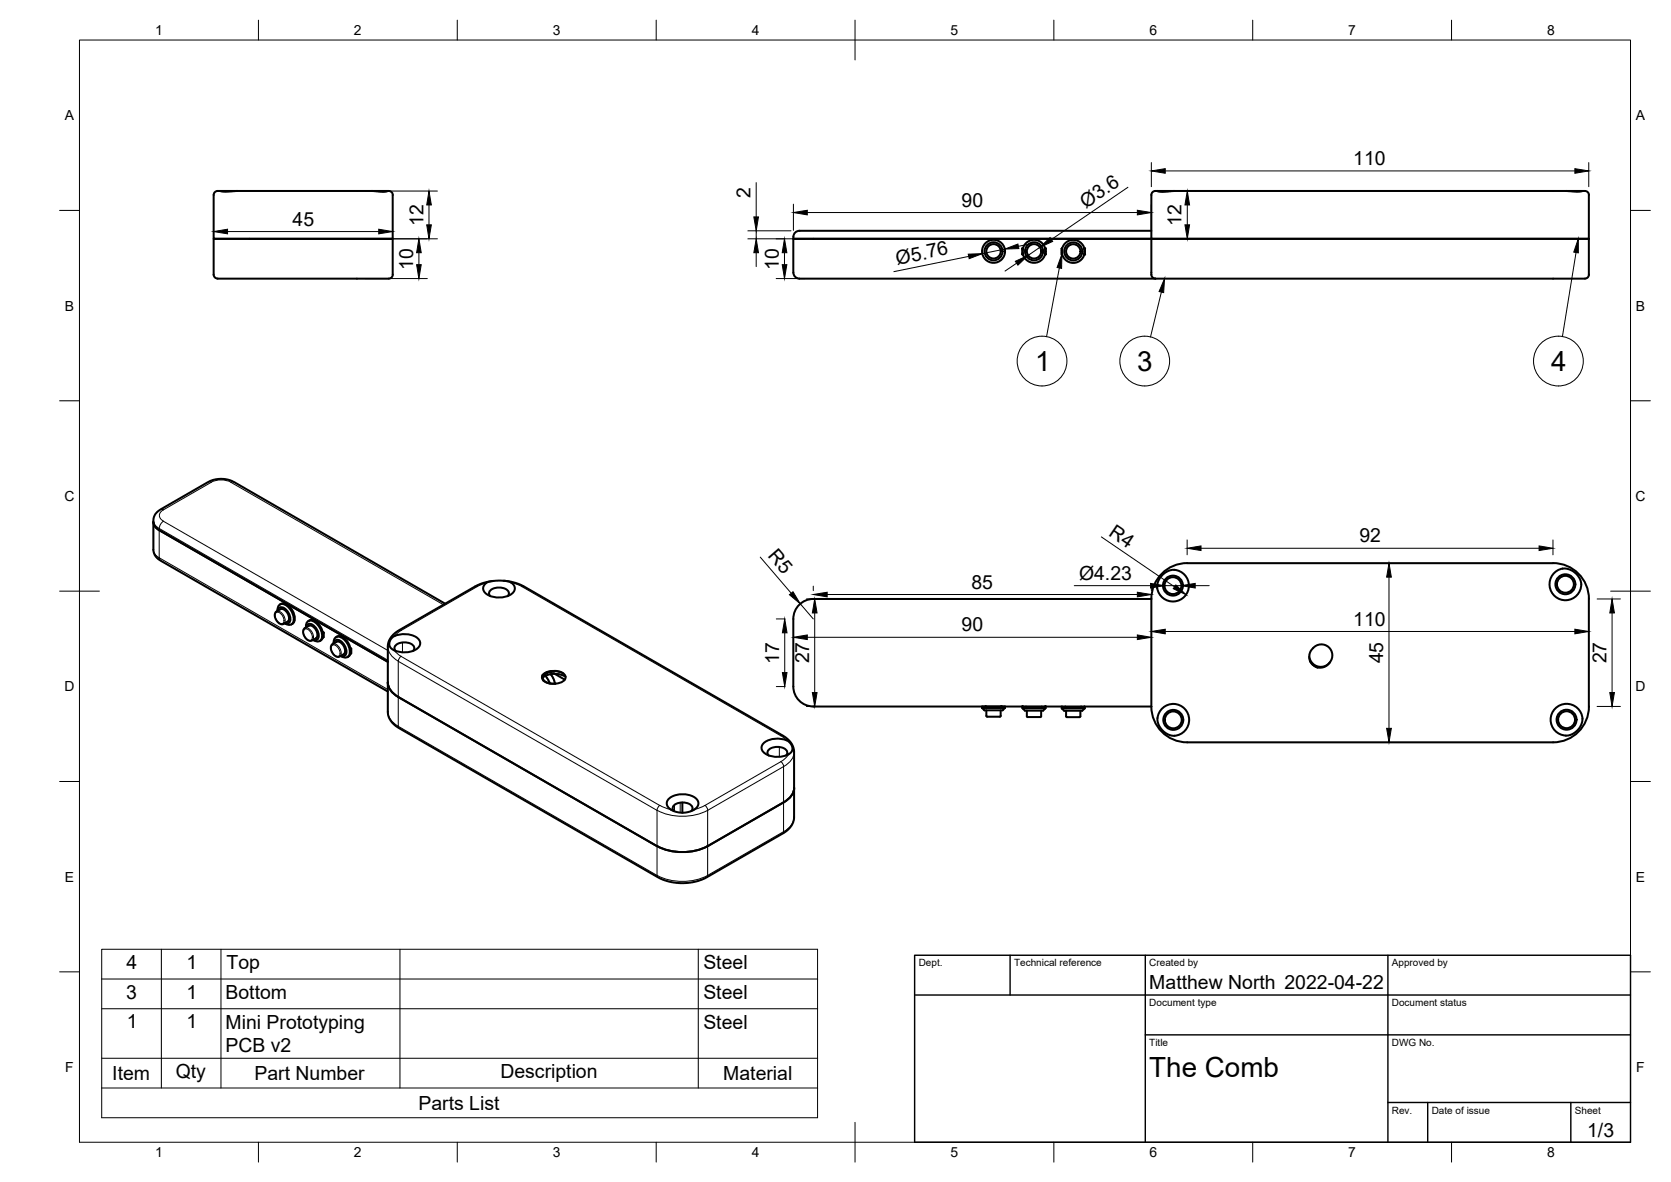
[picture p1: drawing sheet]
<svg xmlns="http://www.w3.org/2000/svg" width="420mm" height="297mm" viewBox="0 0 420 297" stroke-linecap="round" stroke-linejoin="round" font-family="sans-serif">
<!-- layer: Visible -->
<g fill="none" stroke="#000" stroke-width=".51">
<path d="M53.7 49v11h45v-11M54.7 48l1.8 .2 2.9-.2h34.3l2.3 .2 1.4-.2M54.7 48a1.01 1.01 0 0 0-1 1M55.4 48h4.2M93.4 48h4M97.4 48h.4a1.01 1.01 0 0 1 1 1M199.5 59.5v.5h90v9a1.01 1.01 0 0 0 1 1M289.5 49v11h110v-11M289.5 58h-87.5a2.28 2.28 0 0 0-2.4 1l-.1 .5M291 48h4.3M393.7 48h4.2M397.9 48l-1.1 .2-2.8-.2h-98.9l-2.7 .2-1.4-.2a1.3 1.3 0 0 0-1.5 1"/>
<path d="M397.9 48a1.35 1.35 0 0 1 1.6 1M54.7 70a1.01 1.01 0 0 1-1-1v-9h45v9a1.39 1.39 0 0 1-1.6 1h-42.4M199.5 68.5v-8.5h200v9M199.5 68.5a1.74 1.74 0 0 0 2.2 1.5h88.8M257.1 62.8v-.4v1.5v-.3M262.8 62.8l.1-.4v1.5l-.1-.3M267 62.6v-.1v1.4v-.2M272.7 62.6v-.1v1.4v-.2M399.5 69a1.56 1.56 0 0 1-1.9 1h-107.1M38.6 131.2a2.42 2.42 0 0 0 1.4 2l57.5 33.1M38.6 131.2v7.3l.3 .9 .9 1.1 57.7 33.3M38.6 131.2l.2-1.6 1-1.2 12.6-7.3 1.1-.5 1.2-.2 2.7 .2 1.4 .5 53.1 30.6"/>
<path d="M70.3 152a2.44 2.44 0 0 1 3 1.6 2.44 2.44 0 0 1-.2 3.4 1.76 1.76 0 0 1-1.5-.4 1.1 1.1 0 0 0 1.3-.3 1.1 1.1 0 0 0 .1-1.3l-.4-1a1.97 1.97 0 0 0-2.4-1.3l-.4 .8v-.8zM70.4 151.9a1.71 1.71 0 0 1 2.4 .5 3.6 3.6 0 0 1 1 4.1l-.3 .3M70.5 153.1a2.09 2.09 0 0 1 1.8 3.1l-1.5 .7-.7-.3-.6-.7-.4-1.1 .1-.8 1.3-.9M73.5 156.8l-.2 .1M76.4 158.1l1.2-.8a2.09 2.09 0 0 1 1.8 3.1l-1.2 .7-1-.4-.9-1.3-.1-.9zM76.9 157.7a1.1 1.1 0 0 1 .9-1 1.1 1.1 0 0 1 1.2 .6l.7 .9a1.97 1.97 0 0 1-.1 2.6h-.9a1.37 1.37 0 0 0 1.8 .2 1.37 1.37 0 0 0 .5-1.7 3.6 3.6 0 0 0-3.2-3.3 1.44 1.44 0 0 0-.9 1.7M77.5 156.1a1.69 1.69 0 0 1 2.4 .5 3.6 3.6 0 0 1 1.1 4.1l-.6 .4M81.3 159v1.2zM81.3 159v1.2M122.2 146.5a1.7 1.7 0 0 0-.7 1.8 1.7 1.7 0 0 0 1.4 1.3 5.6 5.6 0 0 0 6.3-.9 1.75 1.75 0 0 0-.9-2.4l-1.5-.3-2.1-.1-1.6 .2-.9 .4M123.3 149.8a1.25 1.25 0 0 1-.1-1.4 1.25 1.25 0 0 1 1.2-.6 2.88 2.88 0 0 1 3.6 1.2l-.3 .8M126.6 146l2.9 .5 2.1 .8 66.4 38.4 1.1 1.3 .6 1.8v16.8l-.4 1.4-.7 1.1-1.5 1.2-20.2 11.6-1.9 .6-2 .4h-2.9l-2-.4-2.5-1-66.1-38.1-1.5-1.6-.5-1.6v-17l.2-.9 .6-1.1 1.7-1.6 19.8-11.4 2.5-.9 1.8-.3"/>
<path d="M289.5 150.5a9 9 0 0 1 9-9h92a9 9 0 0 1 9 9M295.3 143.2a4 4 0 0 1 3.7 4.4 4 4 0 0 1-4.5 3.6 4 4 0 0 1-3.4-4.7l.6-1.3 .9-1 1.3-.8 1.4-.2M392.9 142.9a4 4 0 0 0-3.3 4.7 4 4 0 0 0 4.8 3.2 4 4 0 0 0 3-4.9l-.7-1.3-1.2-1-1.3-.6-1.3-.1M399.5 150.5v27.1M81.3 160.2h.1M83.4 162.1l1.2-.8a2.09 2.09 0 0 1 1.8 3.1l-1.4 .7-.9-.4-.8-1.2-.1-.9zM83.9 161.4v.3M83.9 161.4a1.33 1.33 0 0 1 .8-1.4 1.33 1.33 0 0 1 1.6 .5 3.6 3.6 0 0 1 1.3 4.5 1.31 1.31 0 0 1-1.7 0M83.9 161.7a1.1 1.1 0 0 1 .9-1 1.1 1.1 0 0 1 1.2 .6l.6 .9a1.97 1.97 0 0 1 0 2.7l-.9-.1 .2 .2M84.5 160.1a1.69 1.69 0 0 1 2.3 .5 3.6 3.6 0 0 1 1.1 4.1l-.3 .3M87.6 165l-.2 .1M88.3 163v1.2z"/>
<path d="M88.3 163h.1M88.3 164.2h.1M88.3 163v1.2M97.5 171.5a4.4 4.4 0 0 0 2.7 3.6M99.1 163.4a5.6 5.6 0 0 0 6.3-1 1.85 1.85 0 0 0-1.3-2.6 5.7 5.7 0 0 0-5.3 .3l-.7 .8-.2 1 .4 .9 .8 .6M99.5 163.6a1.25 1.25 0 0 1-.1-1.4 1.25 1.25 0 0 1 1.2-.6 2.88 2.88 0 0 1 3.6 1.2l-.3 .8M100.1 175.2l65.1 37.4M136.3 170.3l.3-.8 .8-.5 .9-.2 1.2-.1-1.3 .2-.9 .3-.6 .5-.2 .6 .2 .6 .9 .6 .9 .3h1.2M136.4 169.6a1.3 1.3 0 0 0 .7 1.8l1.2 .4h1.4M136.7 170.1l-.2 .2M137.2 169.8l1.1 2M138.4 169.4l.8 1.3 .3 1.1"/>
<path d="M139.3 168.6l-1.8 .3-1.1 .7M139.3 168.6l.9 .1 1.3 .5M139.3 168.6a2.66 2.66 0 0 1 2.9 1.5 2.2 2.2 0 0 1-2.5 1.7M139.5 169.3l2.5 1.5M139.5 168.7l-1 .1-1.3 .4M142.2 170.1a5.6 5.6 0 0 0-5.6 0M204.5 177.5a5 5 0 0 1-5-5v-17a5 5 0 0 1 5-5h85v27.1h-85M246.9 177.9h5.8M246.9 177.9v-.3h5.8v.3M246.9 177.9l.6 .6h4.6l.6-.6M248 178.5v1.4l.2 .2M251.6 178.5v1.4a3 3 0 0 1-2.2 .2h-1.2"/>
<path d="M257.1 178h5.8M257.1 178v-.4h5.8v.4M257.1 178l.6 .6h4.6l.6-.6M258 177.6h.1M258.2 178.6v1.4M258.2 180l.2 .2M261.8 178.6v1.4M261.8 180a3.2 3.2 0 0 1-2.2 .2h-1.2M262 177.6h.1M267 177.6h.1M267 178h5.7M267 178v-.3h5.7v.3"/>
<path d="M267 178l.6 .6h4.5l.6-.6M267.9 177.6v.1M268.1 180a2.87 2.87 0 0 0 2.1 .2 1.41 1.41 0 0 0 1.5-.2M268.1 178.6v1.4M271.7 178.6v1.4M271.8 177.6v.1M272.7 177.6h.1M289.5 177.5a9 9 0 0 0 9 9h92a9 9 0 0 0 9-9M329.2 165.1l.7 1.4 .7 .6 .7 .4 1 .1 .7-.2 1.3-.9M329.4 166.1l.6 .8 1.3 .8M329.4 166.1l-.2-1.4 .4-1.2a3.3 3.3 0 0 1 3.9-1.3 2.76 2.76 0 0 1 .9 4.3M329.4 166.1l.8 1 1.1 .6"/>
<path d="M334.3 166.5l-1.2 1-.8 .3-1-.1M193.3 189.9a1.25 1.25 0 0 1-.1-1.4 1.25 1.25 0 0 1 1.2-.7 2.88 2.88 0 0 1 3.6 1.3l-.3 .8M198.3 189.5a5.7 5.7 0 0 1-6.5-.7 1.74 1.74 0 0 1 1.1-2.6 5.5 5.5 0 0 1 5.3 .1l.7 .7 .4 1-.2 .9-.8 .7M199.7 198a4.4 4.4 0 0 1-2.7 3.6M295.3 184.9l-1.1-.2-1.5-.7-1.1-1.3-.5-1.4a4 4 0 0 1 3.6-4.4 4 4 0 0 1 4.4 3.7 4 4 0 0 1-3.8 4.3M393.7 184.9a4 4 0 0 1-3.9-4.5 4 4 0 0 1 4.7-3.5 4 4 0 0 1 3.2 4.9l-.7 1.3-.9 .9-1.2 .7-1.2 .2M165.2 212.6a14.1 14.1 0 0 0 12.8 0M168.7 203.4a1.7 1.7 0 0 1-1.1-1.6 1.7 1.7 0 0 1 1.2-1.6 5.7 5.7 0 0 1 6.6 .9 1.84 1.84 0 0 1-1 2.4l-1.4 .6-1.7 .1-1.3-.2-1.3-.5M169.5 203.8a1.25 1.25 0 0 1-.2-1.3 1.25 1.25 0 0 1 1.2-.7 2.87 2.87 0 0 1 3.6 1.3l-.3 .7M171.6 201.7v2.5M197 201.6l-19.1 11"/>
<circle cx="249.8" cy="63.2" r="2.28"/>
<circle cx="249.8" cy="63.2" r="2.89"/>
<circle cx="249.8" cy="63.2" r="1.81"/>
<circle cx="260" cy="63.2" r="2.28"/>
<circle cx="260" cy="63.2" r="2.89"/>
<circle cx="260" cy="63.2" r="1.81"/>
<circle cx="269.9" cy="63.2" r="2.28"/>
<circle cx="269.9" cy="63.2" r="2.89"/>
<circle cx="269.9" cy="63.2" r="1.81"/>
<circle cx="294.9" cy="147.2" r="2.51"/>
<circle cx="294.9" cy="147.2" r="2.13"/>
<circle cx="393.6" cy="146.8" r="2.51"/>
<circle cx="393.6" cy="146.8" r="2.13"/>
<circle cx="295" cy="180.9" r="2.51"/>
<circle cx="295" cy="180.9" r="2.13"/>
<circle cx="393.9" cy="180.9" r="2.51"/>
<circle cx="393.9" cy="180.9" r="2.13"/>
</g>
<g fill="#000" stroke="#000" stroke-width=".25">
<circle cx="257.1" cy="62.5" r=".24"/>
<circle cx="257.1" cy="63.9" r=".24"/>
<circle cx="262.9" cy="63.9" r=".24"/>
<circle cx="262.9" cy="62.5" r=".24"/>
<circle cx="272.7" cy="62.5" r=".24"/>
<circle cx="272.7" cy="63.9" r=".24"/>
<circle cx="81.3" cy="159" r=".24"/>
<circle cx="247.8" cy="177.6" r=".24"/>
<circle cx="251.8" cy="177.6" r=".24"/>
<circle cx="257.1" cy="177.6" r=".24"/>
<circle cx="262.9" cy="177.6" r=".24"/>
</g>
<!-- layer: Visible Narrow -->
<g fill="none" stroke="#000" stroke-width=".25">
<path d="M38.6 138.1a2.42 2.42 0 0 0 1.4 2.1M38.6 130.8a2.42 2.42 0 0 0 1.4 2l.2-.8 .9-1 56.4 32.5M40.4 128.1h.7M41.1 128.1a1.51 1.51 0 0 0-1 1.4 1.51 1.51 0 0 0 1 1.5M52.4 121.1l.7 .1M53.1 121.2l-12 6.9M53.1 121.2a5.5 5.5 0 0 1 5 0M58.1 121.2l53.4 30.8M58.8 121.1l-.7 .1M40 140.2v-7.4l57.5 33.1M40 140.2l57.5 33.1M40 140.2l.4 .6"/>
<path d="M69.4 154a1.38 1.38 0 0 1 1.8 1.1 .96 .96 0 0 1 .3 1 .96 .96 0 0 1-.9 .6 2.08 2.08 0 0 1-1.2-2.7zM69.5 153.6a2.09 2.09 0 0 1 1.8 3.2M76.5 158.2a1.38 1.38 0 0 1 1.8 1 .96 .96 0 0 1 .3 1.1 .96 .96 0 0 1-.8 .6 2.08 2.08 0 0 1-1.3-2.7zM76.7 157.8a2.09 2.09 0 0 1 1.8 3.2M100.4 158.4h.5l-1.7 1.4M119.5 147.4h.5M120 147.4l-19.1 11M122.2 146.5l-2.2 .9M128.5 146.4l2.8 1M131.3 147.4l65 37.5M131.8 147.4h-.5M83.5 162.2a1.38 1.38 0 0 1 1.8 1.1 .96 .96 0 0 1 .3 1 .96 .96 0 0 1-.9 .7 2.08 2.08 0 0 1-1.2-2.8z"/>
<path d="M83.6 161.9a2.09 2.09 0 0 1 1.8 3.1M97.5 178.9a4.4 4.4 0 0 0 2.7 3.6M97.5 162.5a4.4 4.4 0 0 0 2.7 3.7l.2-.7 .5-.6-.9-.5-.9-1M100.9 165l65 37.4-.5 .5-.2 .7a14.2 14.2 0 0 0 12.8 0l-.3-.7-.5-.5-2.6 1M101.2 161.5v2.4M137.1 169.8l1.1 1.9M138.4 169.4l.6 .9 .5 1.5M139.5 168.7l2.1 .5M142.2 170.1a5.4 5.4 0 0 0-5.5 0M100.1 182.5l65.1 37.5M100.1 182.5v-16.3l65.1 37.5v16.3M100.2 182.5l.2 .5"/>
<path d="M196 187.7v2.5M196.3 191.4l-19.1 11M196.3 184.9l1.5 1.1M196.3 191.4l.5 .5 .2 .7M196.8 184.8l-.5 .1M198.3 189.5l-.8 1-1.2 .9M199.7 189a4.4 4.4 0 0 1-2.7 3.6M165.2 220l.2 .5M165.2 220a14.1 14.1 0 0 0 12.8 0M165.9 202.4l2.8 1M169.6 202.3v1.6M171 201.7v2.5"/>
<path d="M177.9 203.7l19.1-11.1v16.4l-19.1 11zM178 220l-.3 .5M199.7 205.3a4.3 4.3 0 0 1-2.7 3.7l-.2 .4"/>
</g>
<!-- layer: Border -->
<g fill="none" stroke="#000" stroke-width=".25">
<path d="M20 10.1h390v276.9h-390zM65 5.1v5M115 5.1v5M165 5.1v5M215 5.1v10M265 5.1v5M315 5.1v5M365 5.1v5M15 52.9h5M410 52.9h5M15 100.7h5M410 100.7h5"/>
<path d="M15 148.6h10M405 148.6h10M15 196.4h5M410 196.4h5M15 244.2h5M410 244.2h5M65 287v5M115 287v5M165 287v5M215 282.1v9.9M265 287v5M315 287v5"/>
<path d="M365 287v5"/>
</g>
<!-- layer: TitleBlock -->
<path d="M230 240.1h180v46.9h-180zM230 250h180M254 240.1v9.9M288 240.1v46.9M349 240.1v46.9M288 260.1h122M349 277.1h61M359 277.1v9.9M395 277.1v9.9" fill="none" stroke="#000" stroke-width=".36"/>
<!-- layer: BOM -->
<g fill="none" stroke="#000" stroke-width=".25">
<path d="M266.4 67.3l-3.3 17.3M292 73.4l-2.7 11.3M396.3 63.5l-3.4 21.1M25.6 238.6h180v42.3h-180zM40.6 238.6v34.8M55.6 238.6v34.8M100.6 238.6v34.8M175.6 238.6v34.8M25.6 253.5h180M25.6 246h180M25.6 273.4h180M25.6 265.9h180"/>
<circle cx="262" cy="90.7" r="6.3"/>
<circle cx="287.8" cy="90.7" r="6.3"/>
<circle cx="391.8" cy="90.7" r="6.3"/>
</g>
<path d="M267 63.9l-.1 3.5-1.1-.2zM292.8 70l-.2 3.5-1.2-.2zM396.9 60v3.5l-1.2-.1z" fill="#000" stroke="#000" stroke-width=".25"/>
<!-- layer: Dimensions -->
<g fill="none" stroke="#000" stroke-width=".25">
<path d="M57.2 58.2h38M91.8 48h18.2M107.9 51.5v5M188 58h10.9M190.1 45.9v8.6M190.1 58v2M199.5 51.3v6.6M203 53.4h83M283.6 47.1l-19.2 13.1M289.5 40.9v6M289.5 51.3v6.6M293 43h103"/>
<path d="M298.5 51.5v5M300.6 48h.1M399.5 40.9v6M91.8 60h18.2M91.8 70h15.6M105.3 63.5v3M188 60h14.4M190.1 63.5v3.5M195.2 70h7.2M197.3 63.5v3M243.6 64.4l-18.9 3.9M252.6 62.6l-5.6 1.1"/>
<path d="M255.6 66.2l-2.9 1.9M259.5 61.2l-3.4 .7M261.5 62.2l-3 2M276.9 134.9l18.4 12.6M298.5 135.7v3.7M302 137.8h85M390.5 135.7v3.7M191.2 140l7.7 9.1M195.2 155.5h2.2M197.3 159v10M201.2 151.8l3.3 3.7M202.8 150.5h3.2"/>
<path d="M204.5 147.3v1.1M204.9 154v20M208 149.4h78M270.1 147.2h19.2M289.5 147.3v1.1M292.8 147.2h4.2M293 158.7h103M300.5 147.2h3.5M349.2 145v38M401.6 150.5h5.8M405.3 154v20M195.2 172.5h2.2"/>
<path d="M202.8 177.5h3.2M203 160.2h83M401.6 177.5h5.8"/>
</g>
<g fill="#000" stroke="#000" stroke-width=".25">
<path d="M53.7 58.2l3.5-.6v1.2zM95.2 57.6l3.5 .6-3.5 .6zM107.9 48l.6 3.5h-1.2zM107.3 56.5h1.2l-.6 3.5zM189.5 54.5h1.2l-.6 3.5zM199.5 53.4l3.5-.6v1.2zM261.5 62.2l2.5-2.5 .7 1zM286 52.8l3.5 .6-3.5 .6zM289.5 43l3.5-.6v1.1zM297.9 56.5h1.2l-.6 3.5zM298.5 48l.6 3.5h-1.2zM396 42.4l3.5 .6-3.5 .5z"/>
<path d="M105.3 60l.6 3.5h-1.1zM104.8 66.5h1.1l-.6 3.5zM190.1 60l.6 3.5h-1.2zM197.3 60l.5 3.5h-1.1zM196.7 66.5h1.1l-.5 3.5zM243.5 63.9l3.5-.2-3.3 1.3zM255.3 65.7l3.2-1.5-2.6 2.4zM252.6 62.6l3.3-1.3 .3 1.2zM298.5 137.8l3.5-.6v1.2zM387 137.2l3.5 .6-3.5 .6zM197.3 155.5l.6 3.5h-1.2zM198.5 149.5l.9-.8 1.8 3.1z"/>
<path d="M199.5 160.2l3.5-.6v1.1zM204.9 150.5l.5 3.5h-1.1zM204.5 149.4l3.5-.6v1.2zM286 148.8l3.5 .6-3.5 .6zM286 159.6l3.5 .6-3.5 .5zM289.3 146.6l3.5 .6-3.5 .6zM289.5 158.7l3.5-.6v1.2zM295.7 147l2.5 2.4-3.2-1.5zM297 147.2l3.5-.6v1.2zM349.2 141.5l.6 3.5h-1.1zM396 158.1l3.5 .6-3.5 .6zM405.3 150.5l.6 3.5h-1.1z"/>
<path d="M196.7 169h1.2l-.6 3.5zM204.3 174h1.1l-.5 3.5zM404.8 174h1.1l-.6 3.5zM348.7 183h1.1l-.6 3.5z"/>
</g>
<g font-size="7">
<text x="260.3" y="93.3">1</text>
<text x="285.9" y="93.2">3</text>
<text x="390" y="93.2">4</text>
<text x="289" y="270.6">The Comb</text>
</g>
<g font-size="4.9">
<text x="340.3" y="41.5">110</text>
<text x="188.7" y="49.7" transform="rotate(-90 188.7 49.7)">2</text>
<text x="241.8" y="52">90</text>
<text x="273" y="52.4" transform="rotate(-34 273 52.4)">Ø3.6</text>
<text x="73.6" y="56.7">45</text>
<text x="106.5" y="56.9" transform="rotate(-90 106.5 56.9)">12</text>
<text x="297.1" y="56.9" transform="rotate(-90 297.1 56.9)">12</text>
<text x="103.9" y="67.9" transform="rotate(-90 103.9 67.9)">10</text>
<text x="195.8" y="67.9" transform="rotate(-90 195.8 67.9)">10</text>
<text x="225.6" y="66.5" transform="rotate(-11 225.6 66.5)">Ø5.76</text>
<text x="278.6" y="134.4" transform="rotate(34 278.6 134.4)">R4</text>
<text x="341.8" y="136.3">92</text>
<text x="192.9" y="139.8" transform="rotate(49 192.9 139.8)">R5</text>
<text x="244.3" y="147.9">85</text>
<text x="271.3" y="145.6">Ø4.23</text>
<text x="241.8" y="158.7">90</text>
<text x="340.3" y="157.2">110</text>
<text x="195.9" y="166.9" transform="rotate(-90 195.9 166.9)">17</text>
<text x="203.5" y="166.7" transform="rotate(-90 203.5 166.7)">27</text>
<text x="347.8" y="166.7" transform="rotate(-90 347.8 166.7)">45</text>
<text x="403.9" y="166.7" transform="rotate(-90 403.9 166.7)">27</text>
<text x="31.8" y="243.5">4</text>
<text x="46.9" y="243.5">1</text>
<text x="57" y="243.6">Top</text>
<text x="176.8" y="243.6">Steel</text>
<text x="31.7" y="251">3</text>
<text x="46.9" y="251">1</text>
<text x="56.7" y="251">Bottom</text>
<text x="176.8" y="251.1">Steel</text>
<text x="289" y="248.5">Matthew North 2022-04-22</text>
<text x="31.9" y="258.4">1</text>
<text x="46.9" y="258.4">1</text>
<text x="56.7" y="258.5">Mini Prototyping</text>
<text x="176.8" y="258.6">Steel</text>
<text x="56.7" y="264.4">PCB v2</text>
<text x="28.2" y="271.4">Item</text>
<text x="44.2" y="271">Qty</text>
<text x="64" y="271.4">Part Number</text>
<text x="125.8" y="270.9">Description</text>
<text x="181.9" y="271.4">Material</text>
<text x="105.2" y="278.9">Parts List</text>
<text x="399.1" y="285.7">1/3</text>
</g>
<g font-size="3.5">
<text x="39" y="8.8">1</text>
<text x="89" y="8.8">2</text>
<text x="139" y="8.8">3</text>
<text x="189" y="8.8">4</text>
<text x="239" y="8.8">5</text>
<text x="289" y="8.8">6</text>
<text x="339" y="8.8">7</text>
<text x="389" y="8.8">8</text>
<text x="16.3" y="30.2">A</text>
<text x="411.3" y="30.2">A</text>
<text x="16.3" y="78">B</text>
<text x="411.3" y="78">B</text>
<text x="16.2" y="125.9">C</text>
<text x="411.2" y="125.9">C</text>
<text x="16.2" y="173.7">D</text>
<text x="411.2" y="173.7">D</text>
<text x="16.3" y="221.6">E</text>
<text x="411.3" y="221.6">E</text>
<text x="16.4" y="269.4">F</text>
<text x="411.4" y="269.4">F</text>
<text x="39" y="290.8">1</text>
<text x="89" y="290.8">2</text>
<text x="139" y="290.8">3</text>
<text x="189" y="290.8">4</text>
<text x="239" y="290.8">5</text>
<text x="289" y="290.8">6</text>
<text x="339" y="290.8">7</text>
<text x="389" y="290.8">8</text>
</g>
<g font-size="2.5">
<text x="231" y="242.9">Dept.</text>
<text x="255" y="242.9">Technical reference</text>
<text x="289" y="242.9">Created by</text>
<text x="350" y="242.9">Approved by</text>
<text x="289" y="252.8">Document type</text>
<text x="350" y="252.8">Document status</text>
<text x="289" y="262.9">Title</text>
<text x="350" y="262.9">DWG No.</text>
<text x="350" y="279.9">Rev.</text>
<text x="360" y="279.9">Date of issue</text>
<text x="396" y="279.9">Sheet</text>
</g>
</svg>
